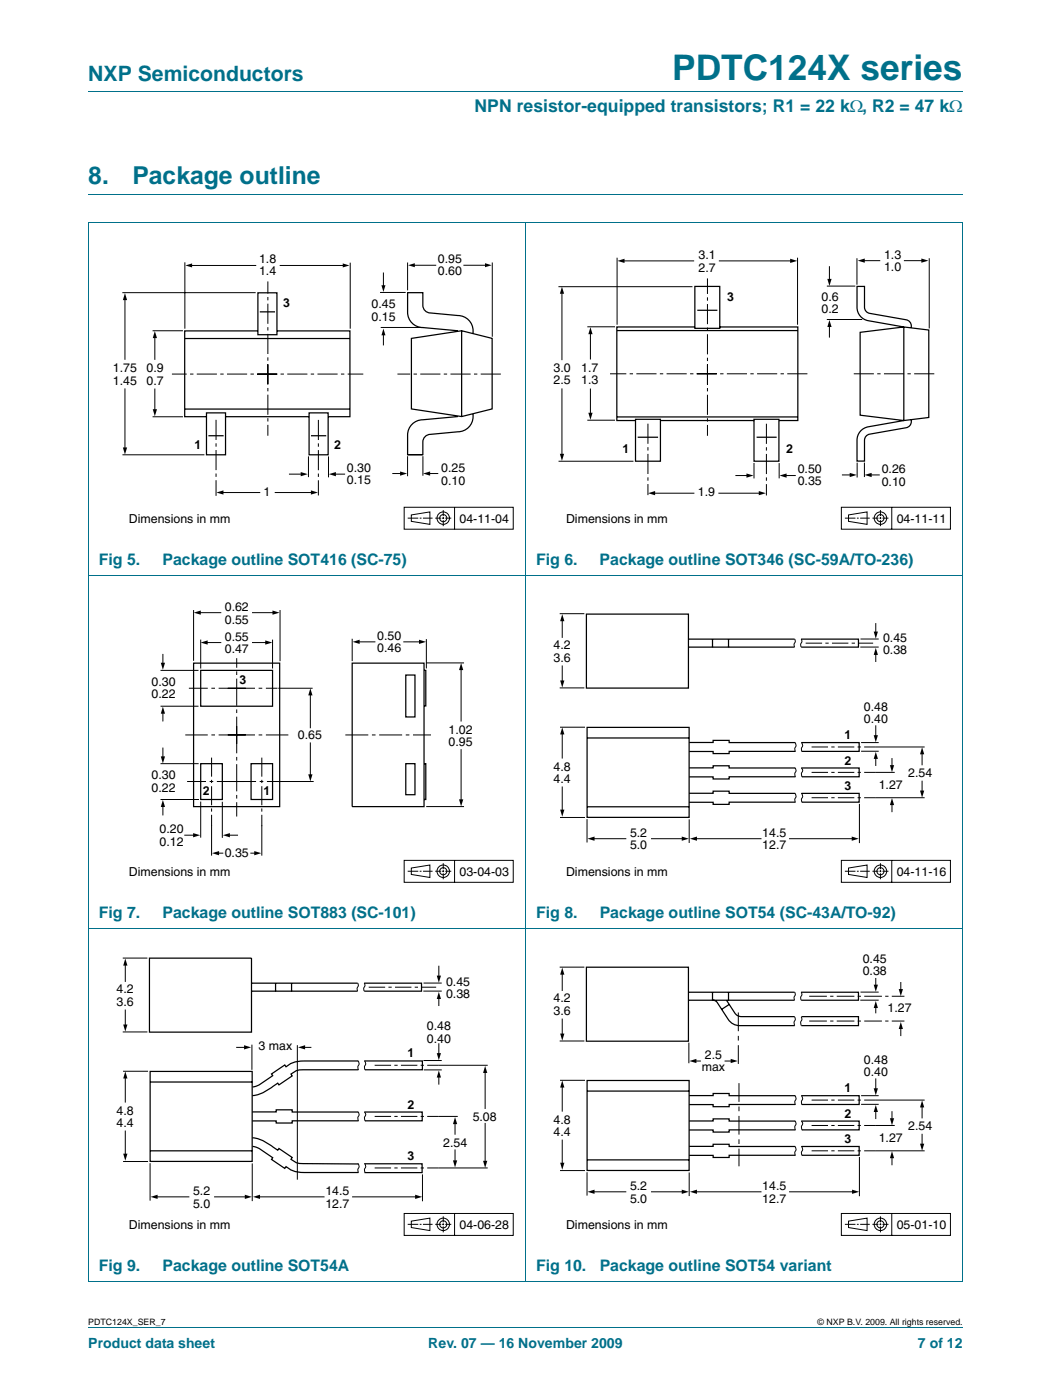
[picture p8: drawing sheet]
<svg xmlns="http://www.w3.org/2000/svg" width="210mm" height="280mm" viewBox="0 0 210 280" stroke-linecap="round" stroke-linejoin="round" font-family="sans-serif">
<path d="M17.6 18.3h174.7M17.6 38.8h174.7M17.6 44.4h174.7M17.6 44.5v211.5M104.9 44.4v211.7M192.3 44.5v211.5M17.6 115h174.7M17.6 185.5h174.7M17.6 256.1h174.7M17.6 265.3h174.7" fill="none" stroke="#00708a" stroke-width=".2"/>
<path d="M19.8 48.8h83.1v57.3h-83.1zM107.1 48.8h83.1v57.3h-83.1zM19.8 119.3h83.1v57.4h-83.1zM107.1 119.3h83.1v57.4h-83.1zM19.8 189.9h83.1v57.3h-83.1zM107.1 189.9h83.1v57.3h-83.1z" fill="none" stroke="#fff" stroke-width=".2"/>
<g fill="none" stroke="#000" stroke-width=".2">
<path d="M24.4 58.5h26.7M25 59.7v12.2M36.9 52.4v13.3M38 53h13.2M55.9 53h12.8M69.9 52.5v13.2M75.9 58.4h5.1M76.6 54.5v2.8M81.4 52.5v5.5M82.5 53h4.6M92.5 53h4.6M98.3 52.5v14.8"/>
<path d="M111.5 57.3h26.8M112.2 58.4v13.6M123.2 51.5v13.4M124.4 52.1h14.2M143.6 52.1h14.5M159.3 51.5v13.4M165.1 57.2h5.7M165.6 53.2v2.8M171.1 51.6v5.3M172.4 52.1h3.4M180.5 52.1h3.8M185.6 51.6v14"/>
<path d="M25 77.6v12.1M30.5 66.1h6M30.9 67.3v4.6M30.9 77.6v4.5M76 65.4h8.6M76.6 66.7v2.3M112.2 77.6v13.4M117.3 65.3h5.5M117.9 66.5v5.3M117.9 77.6v5.2M165.1 63.8h7.1M165.6 65.1v2.4"/>
<path d="M24.5 90.9h16.3M30.5 83.3h6M44.3 98.4h7.7M54.9 98.4h7.5M57.7 94.7h2.6M61.6 91.2v4.1M65.6 91.2v4.2M66.8 94.7h2.1M78.3 94.6h1.9M81.4 91.2v4M84.5 91.2v3.9M85.6 94.6h1.9"/>
<path d="M111.6 92.2h14.9M117.3 84h5.5M130.5 98.6h8.2M143.5 98.6h8.3M146.9 95h2.5M150.6 92.5v3.1M155.6 92.5v3.1M156.8 95h2.1M168.1 94.9h1.9M171.2 92.5v2.9M172.6 92.4v2.9M173.8 94.9h1.9"/>
<path d="M80.7 101.4h21.8v4.3h-21.8zM81.4 103.5h2.1M82.1 102.9l3.8-.6v2.5l-3.8-.6zM83.8 103.5h.4M84.5 103.5h1.9M86.9 103.5h1.2M88.3 103.5h.4M88.5 101.9v1.2M88.5 103.4v.3M88.5 103.9v1.2M88.9 103.5h1.2M90.8 101.4v4.3"/>
<path d="M168 101.4h21.8v4.3h-21.8zM168.7 103.5h2.1M169.5 102.9l3.7-.6v2.5l-3.7-.6zM171.1 103.5h.4M171.8 103.5h1.9M174.2 103.5h1.2M175.7 103.5h.3M175.8 101.9v1.2M175.8 103.4v.3M175.8 103.9v1.2M176.2 103.5h1.2M178.1 101.4v4.3"/>
<path d="M32.1 134h7.5M32.5 130.7v2M38.7 121.9v10.1M39.8 122.4h4.4M40.1 127.8v5.8M41.1 128.4h3.1M50.3 122.4h4.4M50.3 128.4h3M54.4 127.8v5.8M55.6 137.5h6.8M55.9 121.9v10.2M62 138.7v6.8"/>
<path d="M70.3 127.6v4.5M71.5 128.3h3.5M80.5 128.3h3.5M85.1 132.5h7.6M85.2 127.7v5.9M92.1 133.6v10.6M111.8 122.6h4.9M111.8 137.5h4.9M112.3 123.8v3.7M112.3 133v3.3M158.7 127.7v.1a.8 .8 0 0 1-.1 1l.1 .5M160 127.7v.1a.8 .8 0 0 1-.1 1l.1 .5"/>
<path d="M171.8 129.3h3.7M171.9 127.7h3.6M174.9 124.5v2M174.9 130.6v1.7M32.1 141.1h7.5M32.1 152.6h7.6M32.1 159.8h7.6M32.5 142.3v1.9M32.5 149.4v2M56.2 156.2h6.4M62 148.4v6.6M92.1 149.7v10.3"/>
<path d="M111.8 145.3h5M112.3 146.5v5.1M112.3 157.2v4.9M158.8 148.4v.1a.83 .83 0 0 1-.1 1.1l.1 .5M158.8 158.6v.1a.82 .82 0 0 1-.1 1l.1 .6M158.8 153.5a.77 .77 0 0 1-.1 1.1l.1 .6M160.1 148.4v.1a.79 .79 0 0 1-.1 1.1l.2 .6M160.1 153.5a.73 .73 0 0 1-.1 1.1l.2 .6M160.1 158.5v.1a.82 .82 0 0 1-.1 1.1l.2 .6M172 150.1h3.5M172 148.4h3.5M174.8 154.3h3.9"/>
<path d="M174.8 159.4h9.9M174.8 149.3h9.9M174.9 144.9v2.3M174.9 151.4v1.7M178.1 151.5v1.7M184.2 150.4v2.5M184.2 156v2.3M32.5 161v1.9M36.8 166.9h2.1M40.1 160.2v7.2M42.3 164.9v6.1M43 170.5h1.6"/>
<path d="M44.4 160.2v7.2M45.6 166.9h1.9M50 170.5h1.1M52.3 164.9v6.1M80.7 171.9h21.8v4.4h-21.8zM81.4 174.1h2.1M82.1 173.5l3.8-.6v2.4l-3.8-.6zM83.8 174.1h.4M84.5 174.1h1.9M85.1 161.2h7.6M86.9 174.1h1.2M88.3 174.1h.4"/>
<path d="M88.5 172.5v1.2M88.5 173.9v.4M88.5 174.5v1.2M88.9 174.1h1.2M90.8 171.9v4.4M111.8 163.3h5M117.2 163.7v4.7M118.4 167.6h6.7M130 167.6h6.4M137.6 163.7v4.7M138.8 167.6h13.3M157.6 167.6h12.8"/>
<path d="M168 171.9h21.8v4.4h-21.8zM168.7 174.1h2.1M169.5 173.5l3.7-.6v2.4l-3.7-.6zM171.1 174.1h.4M171.6 160.6v7.9M171.8 174.1h1.9M174.2 174.1h1.2M175.7 174.1h.3M175.8 172.5v1.2M175.8 173.9v.4M175.8 174.5v1.2M176.2 174.1h1.2"/>
<path d="M178.1 171.9v4.4M178.1 160.6v1.7M24.5 191.4h4.9M25 192.7v3.5M71.4 196.4l.1 .1a.8 .8 0 0 1-.2 1l.1 .5M72.7 196.4l.1 .1a.8 .8 0 0 1-.2 1l.1 .5M84.5 198h3.7M84.6 196.4h3.6M87.6 193v2.2M87.6 199.3v1.7M111.8 193.3h4.9M112.3 194.5v3.5"/>
<path d="M158.7 198.2v.1a.8 .8 0 0 1-.1 1l.1 .6M160 198.2v.1a.8 .8 0 0 1-.1 1l.1 .6M171.8 199.9h3.7M171.9 198.2h3.6M174.9 195.4v1.6M179.9 196.2v1.7M24.5 206.2h4.9M24.6 214.1h5M25 201.7v3.3M25 215.2v5.1M47.2 209.3h1.8M50.3 208.7v5.1"/>
<path d="M59.4 208.8v26.9M60.6 209.3h1.6M71.5 212l.1 .1a.83 .83 0 0 1-.1 1.1l.1 .5M72.8 212l.1 .1a.79 .79 0 0 1-.1 1.1l.1 .6M84.6 211.9h3.6M84.6 213.8h3.6M87.5 212.9h9.9M87.6 208.5v2.2M87.6 215v1.7M96.9 214.1v7.5M111.8 208h4.9M111.8 215.9h5"/>
<path d="M112.3 203.5v3.3M112.3 217v5.1M137.6 208.3v4.2M138.7 212h1.3M144.7 212h1.5M158.7 203.2v.1a.8 .8 0 0 1-.1 1l.1 .6M158.8 219v.1a.83 .83 0 0 1-.1 1l.1 .6M160 203.2v.1a.8 .8 0 0 1-.1 1l.1 .6M160.1 218.9v.2a.79 .79 0 0 1-.1 1l.2 .6M172 218.9h3.5M174.8 219.8h9.9M174.9 201.1v1.4"/>
<path d="M174.9 215.5v2.2M179.9 205.3v1.7M24.6 232.1h5M25 225.9v4.9M30 232.4v7.5M31.1 239.2h6.7M42.8 239.2h6.4M50.4 232.5v7.5M51.6 239.2h13.2M70.3 239.2h12.9M71.5 232.5l.1 .1a.83 .83 0 0 1-.1 1.1l.1 .6M71.5 222.2l.1 .1a.78 .78 0 0 1-.1 1l.1 .7"/>
<path d="M72.8 222.2l.1 .1a.73 .73 0 0 1-.1 1l.1 .7M72.8 232.5l.1 .1a.82 .82 0 0 1-.1 1.1l.1 .6M84.4 234.7v5.3M87.5 223.1h3.9M87.5 233.4h9.9M90.9 224.3v2.4M90.9 229.7v2.5M96.9 224.4v7.8M111.8 233.9h5M112.3 227.7v4.9M117.2 234.2v4.7M118.4 238.2h6.7"/>
<path d="M130 238.2h6.4M137.6 234.3v4.7M138.8 238.2h13.3M157.6 238.2h12.9M158.8 229.1v.1a.82 .82 0 0 1-.1 1.1l.1 .6M158.8 224v.1a.77 .77 0 0 1-.1 1.1l.1 .6M160.1 224v.1a.73 .73 0 0 1-.1 1.1l.2 .6M160.1 229.1v.1a.82 .82 0 0 1-.1 1.1l.2 .6M171.6 231.2v7.8M172 220.7h3.5M174.8 224.9h3.9M174.8 230h9.9"/>
<path d="M174.9 221.9v1.7M178.1 222v1.7M178.1 231.2v1.6M184.2 221v2.5M184.2 226.6v2.2M80.7 242.5h21.8v4.4h-21.8zM81.4 244.7h2.1M82.1 244l3.8-.6v2.5l-3.8-.6zM83.8 244.7h.4M84.5 244.7h1.9M86.9 244.7h1.2M88.3 244.7h.4"/>
<path d="M88.5 243.1v1.1M88.5 244.5v.3M88.5 245.1v1.2M88.9 244.7h1.2M90.8 242.5v4.4M168 242.5h21.8v4.4h-21.8zM168.7 244.7h2.1M169.5 244l3.7-.6v2.5l-3.7-.6zM171.1 244.7h.4M171.8 244.7h1.9M174.2 244.7h1.2M175.7 244.7h.3"/>
<path d="M175.8 243.1v1.1M175.8 244.5v.3M175.8 245.1v1.2M176.2 244.7h1.2M178.1 242.5v4.4"/>
<circle cx="88.5" cy="103.5" r=".71"/>
<circle cx="88.5" cy="103.5" r="1.24"/>
<circle cx="175.8" cy="103.5" r=".71"/>
<circle cx="175.8" cy="103.5" r="1.24"/>
<circle cx="88.5" cy="174.1" r=".71"/>
<circle cx="88.5" cy="174.1" r="1.24"/>
<circle cx="175.8" cy="174.1" r=".71"/>
<circle cx="175.8" cy="174.1" r="1.24"/>
<circle cx="88.5" cy="244.7" r=".71"/>
<circle cx="88.5" cy="244.7" r="1.24"/>
<circle cx="175.8" cy="244.7" r=".71"/>
<circle cx="175.8" cy="244.7" r="1.24"/>
</g>
<g fill="#000">
<path d="M25 58.6l.4 1.4h-.9zM37 53l1.4-.4v.8zM68.5 52.6l1.3 .4-1.3 .4zM76.2 57h.8l-.4 1.3zM81.5 53l1.3-.4v.8zM96.9 52.6l1.3 .4-1.3 .4zM112.2 57.3l.5 1.4h-.9zM123.3 52.1l1.4-.4v.8zM157.8 51.7l1.4 .4-1.4 .4zM165.2 55.7h.9l-.5 1.4zM171.3 52.1l1.4-.4v.8zM184 51.7l1.4 .4-1.4 .4z"/>
<path d="M30.9 66.1l.5 1.5h-.9zM76.6 65.7l.4 1.3h-.8zM117.9 65.4l.4 1.4h-.8zM165.6 63.9l.5 1.4h-.9zM24.5 89.4h.9l-.4 1.4zM30.5 81.8h.9l-.5 1.4zM43.2 98.4l1.4-.4v.8zM60.1 94.3l1.4 .4-1.4 .5zM62.1 98l1.4 .4-1.4 .4zM65.7 94.7l1.4-.4v.9zM79.9 94.2l1.4 .4-1.4 .5zM84.5 94.6l1.4-.4v.9z"/>
<path d="M111.8 90.7h.9l-.5 1.4zM117.5 82.5h.8l-.4 1.4zM129.4 98.6l1.4-.5v.9zM149.1 94.6l1.4 .4-1.4 .5zM151.5 98.1l1.5 .5-1.5 .4zM155.7 95l1.4-.4v.9zM169.7 94.5l1.4 .4-1.4 .4zM172.7 94.9l1.4-.4v.8zM32.1 132.4h.9l-.5 1.4zM38.7 122.4l1.4-.4v.8zM40.1 128.4l1.4-.4v.8zM53 128l1.4 .4-1.4 .4z"/>
<path d="M54.4 122l1.4 .4-1.4 .4zM62 137.5l.4 1.5h-.8zM70.4 128.3l1.4-.5v.9zM83.7 127.8l1.4 .5-1.4 .4zM92.1 132.5l.4 1.4h-.8zM112.3 122.7l.4 1.4h-.8zM111.9 136h.8l-.4 1.4zM174.5 126.2h.8l-.4 1.4zM174.9 129.5l.4 1.4h-.8zM32.5 141.2l.5 1.4h-.9zM32.1 151.1h.9l-.5 1.5zM61.6 154.7h.8l-.4 1.4z"/>
<path d="M91.7 159.7h.8l-.4 1.4zM112.3 145.3l.4 1.5h-.8zM174.5 146.9h.8l-.4 1.4zM174.9 150.2l.4 1.4h-.8zM177.7 152.9h.9l-.5 1.4zM183.7 158h.9l-.4 1.4zM184.2 149.3l.4 1.4h-.9zM32.5 159.8l.5 1.5h-.9zM38.6 166.5l1.4 .4-1.4 .4zM42.3 170.5l1.5-.4v.8zM44.5 166.9l1.4-.4v.8zM50.8 170.1l1.4 .4-1.4 .4z"/>
<path d="M111.9 161.8h.8l-.4 1.4zM117.3 167.6l1.4-.4v.8zM136.2 167.2l1.4 .4-1.4 .4zM137.8 167.6l1.4-.4v.8zM170.1 167.2l1.4 .4-1.4 .4zM178.1 159.5l.5 1.4h-.9zM25 191.5l.5 1.4h-.9zM87.2 195h.9l-.5 1.4zM87.6 198.2l.5 1.4h-.9zM112.3 193.3l.4 1.5h-.8zM174.5 196.8h.8l-.4 1.4zM179.5 197.6h.8l-.4 1.5z"/>
<path d="M25 214.1l.5 1.4h-.9zM24.6 204.7h.9l-.5 1.4zM48.7 208.9l1.5 .4-1.5 .4zM59.5 209.3l1.4-.4v.8zM87.2 210.4h.9l-.5 1.5zM87.6 213.9l.5 1.4h-.9zM96.9 213l.4 1.4h-.8zM112.3 215.9l.4 1.4h-.8zM111.9 206.5h.8l-.4 1.4zM137.7 212l1.4-.4v.8zM145.9 211.6l1.4 .4-1.4 .4zM174.9 200l.4 1.4h-.8z"/>
<path d="M174.5 217.5h.8l-.4 1.4zM179.9 204.2l.4 1.4h-.8zM24.6 230.5h.9l-.5 1.4zM30.1 239.2l1.4-.5v.9zM48.9 238.7l1.4 .5-1.4 .4zM50.5 239.2l1.4-.5v.9zM82.9 238.7l1.4 .5-1.4 .4zM90.5 231.9h.8l-.4 1.4zM90.9 223.2l.4 1.4h-.8zM96.5 232h.8l-.4 1.4zM111.9 232.3h.8l-.4 1.5zM117.3 238.2l1.4-.5v.9z"/>
<path d="M136.2 237.7l1.4 .5-1.4 .4zM137.8 238.2l1.4-.5v.9zM170.2 237.7l1.4 .5-1.4 .4zM174.9 220.8l.4 1.4h-.8zM177.7 223.5h.9l-.5 1.4zM178.1 230l.5 1.4h-.9zM183.7 228.5h.9l-.4 1.4zM184.2 219.9l.4 1.4h-.9z"/>
</g>
<g fill="none" stroke="#000" stroke-width=".2" stroke-dasharray="4 .7 .7 .7" stroke-linecap="butt">
<path d="M51.3 74.7h21.3M53.5 76.8v-20.6M53.5 72.8v14.3M55.4 74.7h-21.1M100 74.7h-20.6M139.1 74.7h22.3M141.3 76.8v-21.2M141.3 72.8v14.3M143.2 74.7h-21.4M186.6 74.7h-16.6M43.1 83.9v15.2M63.6 83.9v15.1"/>
<path d="M129.4 84.7v14.2M153.1 84.7v14.3"/>
</g>
<g fill="none" stroke="#000" stroke-width=".25">
<path d="M51.5 58.5h3.8v8.4h-3.8zM138.8 57.2h5v8.4h-5zM37 67.6h32.8M51.5 66.1h-14.6v17.2h4.3M51.9 62.3h3M55.4 66.1h14.5v17.2h-4.4M82.2 67.6l10-1.5 6.1 1.5v14.1l-6.1 1.5-10-1.5zM91.4 66.1l-7-.6a3 3 0 0 1-3-3.1v-3.9h3v2.5a1.52 1.52 0 0 0 1.6 1.5l5.4 .6a3.1 3.1 0 0 1 3.1 3.5M92.2 66.1v17.1M123.3 66.1h36M138.8 65.3h-15.6v18.7h3.7M139.3 62h4"/>
<path d="M143.8 65.3h15.5v18.7h-3.7M171.8 66.4l8.7-1.1 5 .6v17.5l-5 .6-8.7-1zM182 65.5a1.33 1.33 0 0 0-1-1.6l-7.3-1.3a1.24 1.24 0 0 1-1-1.2v-4.2h-1.5v4.2a2.72 2.72 0 0 0 2.2 2.7l7.1 1.2v18.7l-7.1 1.3a2.72 2.72 0 0 0-2.2 2.7v4.1h1.5v-4.1a1.24 1.24 0 0 1 1-1.2l7.3-1.3a1.33 1.33 0 0 0 1-1.6M37 81.7h32.8M41.2 82.5h3.8v8.4h-3.8zM41.6 87.1h3.1M45 83.3h16.7M61.7 82.5h3.8v8.4h-3.8zM62.1 87.1h3.1M81.4 90.9h3M94.5 82.8a3.1 3.1 0 0 1-3.1 3.5l-5.4 .5a1.52 1.52 0 0 0-1.6 1.5v2.6h-3v-4a3 3 0 0 1 3-3l7-.7M123.3 83.3h36"/>
<path d="M126.9 83.8h5v8.4h-5zM127.4 87.4h4M131.9 84h18.7M150.6 83.8h5v8.4h-5zM151.1 87.4h4M38.7 132.5h17.2v28.7h-17.2zM40.1 134h14.3v7.1h-14.3zM70.3 132.5h14.4v28.7h-14.4zM81 134.9h1.9v8.4h-1.9zM84.7 134h.3v7.1l-.3-.1M117.1 122.7h20.4v14.8h-20.4zM137.5 127.7h21.2"/>
<path d="M137.5 129.3h21.2M142.3 127.7v1.6M145.5 127.7v1.6M160 127.7h11.5v1.6h-11.5M40.1 152.6h4.3v7.2h-4.3zM50.1 152.6h4.3v7.2h-4.3zM81 152.6h1.9v6.2h-1.9zM84.7 152.6h.3v7.2h-.3M117.3 145.3h20.3v18h-20.3zM117.3 147.5h20.3M137.6 148.4h4.8v-.5h3.2v.5h13.2M137.6 153.4h4.8v-.4h3.2v.5h13.2"/>
<path d="M137.6 158.5h4.8v-.4h3.2v.4h13.2M158.8 150.1h-13.2v.5h-3.2v-.4h-4.8M158.8 155.2h-13.2v.5h-3.2v-.5h-4.8M160.1 148.4h11.5v1.7h-11.4M160.1 153.5h11.5v1.7h-11.4M160.1 158.5h11.5v1.8h-11.4M117.3 161.2h20.3M158.8 160.3h-13.2v.4h-3.2v-.4h-4.8M29.8 191.5h20.4v14.7h-20.4zM50.2 196.5h21.2M50.2 198.1h21.2M55 196.5v1.6"/>
<path d="M58.2 196.5v1.6M72.7 196.5h11.5v1.6h-11.5M117.1 193.3h20.4v14.8h-20.4zM137.5 198.3h21.2M137.5 199.9h21.2M142.3 198.3v1.6M142.4 199.9l.5 .1 .3 .3 2.2 3.4a2.72 2.72 0 0 0 2.4 1.2h10.9M145.1 199.9l1.6 2.5a1.55 1.55 0 0 0 1.4 .7h10.6M145.5 198.3v1.6M160 198.3h11.5v1.6h-11.5M30 214.1h20.4v18h-20.4zM30 216.2h20.4"/>
<path d="M71.5 212h-10.6l-1.8 .2-.9 .3-1.1 .7-.2-.4-2.7 1.8 .3 .3-2.7 1.9-1.4 .4M71.6 213.8h-11.8l-.6 .1-1.1 .7 .3 .4-2.7 1.8-.2-.4a11 11 0 0 1-5.1 2.5M72.8 212h11.6v1.8h-11.5M117.3 215.9h20.3v18h-20.3zM117.3 218h20.3M137.6 218.9h4.8v-.4h3.2v.4h13.2M145.6 200.7l-1.5 1M160.1 218.9h11.5v1.8h-11.4M160.1 203.1h11.4v1.8h-11.5M30 230h20.4M50.4 222.2h4.8v-.4h3.2v.4h13.2M50.4 227.4a11 11 0 0 1 5.1 2.4l.2-.3 2.7 1.8-.3 .4 1.1 .6 .6 .2 11.8 .1"/>
<path d="M50.4 229.1l1.4 .4 2.7 1.8-.3 .4 2.7 1.8 .2-.4 1.1 .7a6 6 0 0 0 2.7 .5h10.7M71.6 224h-13.2v.4h-3.2v-.4h-4.8M72.8 222.2h11.5v1.8h-11.4M72.8 232.6h11.5v1.7h-11.5M117.3 231.8h20.3M137.6 224h4.8v-.4h3.2v.4h13.2M137.6 229.1h4.8v-.4h3.2v.4h13.2M158.8 220.7h-13.2v.4h-3.2v-.4h-4.8M158.8 225.8h-13.2v.4h-3.2v-.4h-4.8M158.8 230.9h-13.2v.4h-3.2v-.4h-4.8M160.1 224h11.5v1.8h-11.4M160.1 229.1h11.5v1.8h-11.4"/>
</g>
<path d="M69 146.9h17.1" fill="none" stroke="#000" stroke-width=".2" stroke-dasharray="4.6 .7 .7 .7" stroke-linecap="butt"/>
<path d="M45.5 137.5h9.9M49.1 137.5h-11.4M45.5 146.9h12.1M45.7 156.2h10.7M47.3 148.6v-17.1M47.3 145.1v18.1M48.7 156.2h-11.3M49.1 146.9h-12.1" fill="none" stroke="#000" stroke-width=".2" stroke-dasharray="5.4 .7 .7 .7" stroke-linecap="butt"/>
<path d="M42.3 151.4v13.7M52.3 151.4v13.7" fill="none" stroke="#000" stroke-width=".2" stroke-dasharray="3.8 .6 .6 .6" stroke-linecap="butt"/>
<path d="M160.9 128.5h13.5M162.1 154.3h12.7M162.1 159.4h12.7M162.1 149.3h12.7M73.6 197.3h13.5M74.8 212.9h12.7M162.1 219.8h12.7M74.8 223.1h12.7M74.8 233.4h12.7M162.1 224.9h12.7M162.1 230h12.7" fill="none" stroke="#000" stroke-width=".2" stroke-dasharray="3.3 .7 .7 .7" stroke-linecap="butt"/>
<path d="M147.5 202.3v10.4M147.6 216.4v16.7" fill="none" stroke="#000" stroke-width=".2" stroke-dasharray="3.7 .9 .9 .9" stroke-linecap="butt"/>
<path d="M161.6 199.1h19M161.6 204h19" fill="none" stroke="#000" stroke-width=".2" stroke-dasharray="3.5 .7 .7 .7" stroke-linecap="butt"/>
<text font-size="7" fill="#00708a" x="134.3" y="16">PDTC124X series</text>
<g font-size="4.9" fill="#00708a">
<text x="17.6" y="36.8">8.</text>
<text x="26.5" y="36.8">Package outline</text>
</g>
<text font-size="4.2" fill="#00708a" x="17.6" y="16.2">NXP Semiconductors</text>
<text font-size="3.5" fill="#00708a" x="94.8" y="22.4">NPN resistor-equipped transistors; R1 = 22 kΩ, R2 = 47 kΩ</text>
<g font-size="3.2" fill="#00708a">
<text x="19.7" y="112.9">Fig 5.</text>
<text x="32.5" y="112.9">Package outline SOT416 (SC-75)</text>
<text x="107.1" y="112.9">Fig 6.</text>
<text x="119.8" y="112.9">Package outline SOT346 (SC-59A/TO-236)</text>
<text x="19.7" y="183.4">Fig 7.</text>
<text x="32.5" y="183.4">Package outline SOT883 (SC-101)</text>
<text x="107.1" y="183.4">Fig 8.</text>
<text x="119.8" y="183.4">Package outline SOT54 (SC-43A/TO-92)</text>
<text x="19.7" y="254">Fig 9.</text>
<text x="32.5" y="254">Package outline SOT54A</text>
<text x="107.1" y="254">Fig 10.</text>
<text x="119.8" y="254">Package outline SOT54 variant</text>
</g>
<g font-size="2.8" fill="#00708a">
<text x="17.6" y="269.3">Product data sheet</text>
<text x="85.5" y="269.3">Rev. 07 — 16 November 2009</text>
<text x="183.3" y="269.3">7 of 12</text>
</g>
<g font-size="2.5">
<text x="51.7" y="52.6">1.8</text>
<text x="87.5" y="52.5">0.95</text>
<text x="139.5" y="51.8">3.1</text>
<text x="176.6" y="51.7">1.3</text>
<text x="51.7" y="55">1.4</text>
<text x="87.5" y="55">0.60</text>
<text x="139.5" y="54.3">2.7</text>
<text x="176.6" y="54.2">1.0</text>
<text x="56.5" y="61.4">3</text>
<text x="74.2" y="61.6">0.45</text>
<text x="74.2" y="64.1">0.15</text>
<text x="145.2" y="60">3</text>
<text x="164.1" y="60.1">0.6</text>
<text x="164.1" y="62.6">0.2</text>
<text x="22.6" y="74.4">1.75</text>
<text x="22.6" y="76.9">1.45</text>
<text x="29.3" y="74.4">0.9</text>
<text x="29.3" y="76.9">0.7</text>
<text x="110.6" y="74.3">3.0</text>
<text x="110.6" y="76.7">2.5</text>
<text x="116.1" y="74.3">1.7</text>
<text x="116.1" y="76.7">1.3</text>
<text x="38.8" y="89.8">1</text>
<text x="66.8" y="89.8">2</text>
<text x="69.3" y="94.3">0.30</text>
<text x="88.1" y="94.4">0.25</text>
<text x="124.3" y="90.4">1</text>
<text x="157" y="90.4">2</text>
<text x="159.3" y="94.5">0.50</text>
<text x="176.1" y="94.6">0.26</text>
<text x="52.6" y="99.2">1</text>
<text x="69.3" y="96.8">0.15</text>
<text x="88.1" y="96.8">0.10</text>
<text x="139.4" y="99.1">1.9</text>
<text x="159.3" y="97">0.35</text>
<text x="176.1" y="97">0.10</text>
<text x="25.7" y="104.4">Dimensions in mm</text>
<text x="91.8" y="104.4">04-11-04</text>
<text x="113.1" y="104.4">Dimensions in mm</text>
<text x="179.1" y="104.4">04-11-11</text>
<text x="44.9" y="122.2">0.62</text>
<text x="44.9" y="124.6">0.55</text>
<text x="44.9" y="128">0.55</text>
<text x="44.9" y="130.5">0.47</text>
<text x="75.3" y="127.8">0.50</text>
<text x="75.3" y="130.3">0.46</text>
<text x="110.5" y="129.7">4.2</text>
<text x="176.4" y="128.2">0.45</text>
<text x="176.4" y="130.7">0.38</text>
<text x="30.3" y="137">0.30</text>
<text x="47.9" y="136.7">3</text>
<text x="110.5" y="132.2">3.6</text>
<text x="30.3" y="139.5">0.22</text>
<text x="172.5" y="142">0.48</text>
<text x="59.5" y="147.7">0.65</text>
<text x="89.6" y="146.6">1.02</text>
<text x="89.6" y="149.1">0.95</text>
<text x="168.7" y="147.7">1</text>
<text x="172.5" y="144.5">0.40</text>
<text x="30.3" y="155.7">0.30</text>
<text x="110.5" y="154">4.8</text>
<text x="168.7" y="152.8">2</text>
<text x="181.4" y="155.2">2.54</text>
<text x="30.3" y="158.2">0.22</text>
<text x="40.5" y="158.9">2</text>
<text x="52.6" y="158.9">1</text>
<text x="110.5" y="156.5">4.4</text>
<text x="168.7" y="157.9">3</text>
<text x="175.5" y="157.6">1.27</text>
<text x="31.9" y="166.5">0.20</text>
<text x="125.8" y="167.3">5.2</text>
<text x="152.3" y="167.3">14.5</text>
<text x="31.9" y="169">0.12</text>
<text x="44.9" y="171.3">0.35</text>
<text x="125.8" y="169.7">5.0</text>
<text x="152.3" y="169.7">12.7</text>
<text x="25.7" y="175">Dimensions in mm</text>
<text x="91.8" y="175">03-04-03</text>
<text x="113.1" y="175">Dimensions in mm</text>
<text x="179.1" y="175">04-11-16</text>
<text x="89.1" y="197">0.45</text>
<text x="172.3" y="192.4">0.45</text>
<text x="172.3" y="194.9">0.38</text>
<text x="23.3" y="198.5">4.2</text>
<text x="23.3" y="200.9">3.6</text>
<text x="89.1" y="199.4">0.38</text>
<text x="110.5" y="200.3">4.2</text>
<text x="110.5" y="202.7">3.6</text>
<text x="177.3" y="202.3">1.27</text>
<text x="51.6" y="209.9">3 max</text>
<text x="85.3" y="205.9">0.48</text>
<text x="85.3" y="208.4">0.40</text>
<text x="81.4" y="211.2">1</text>
<text x="140.2" y="214">max</text>
<text x="140.8" y="211.5">2.5</text>
<text x="172.5" y="212.6">0.48</text>
<text x="172.5" y="215.1">0.40</text>
<text x="81.4" y="221.5">2</text>
<text x="168.7" y="218.2">1</text>
<text x="23.3" y="222.7">4.8</text>
<text x="23.3" y="225.2">4.4</text>
<text x="94.4" y="223.9">5.08</text>
<text x="110.5" y="224.5">4.8</text>
<text x="110.5" y="227">4.4</text>
<text x="168.7" y="223.3">2</text>
<text x="181.4" y="225.7">2.54</text>
<text x="81.4" y="231.7">3</text>
<text x="88.5" y="229.1">2.54</text>
<text x="168.7" y="228.4">3</text>
<text x="175.5" y="228.1">1.27</text>
<text x="38.6" y="238.8">5.2</text>
<text x="65" y="238.8">14.5</text>
<text x="125.8" y="237.8">5.2</text>
<text x="152.3" y="237.8">14.5</text>
<text x="25.7" y="245.6">Dimensions in mm</text>
<text x="38.6" y="241.3">5.0</text>
<text x="65" y="241.3">12.7</text>
<text x="91.8" y="245.6">04-06-28</text>
<text x="113.1" y="245.6">Dimensions in mm</text>
<text x="125.8" y="240.3">5.0</text>
<text x="152.3" y="240.3">12.7</text>
<text x="179.1" y="245.6">05-01-10</text>
</g>
<g font-size="1.8">
<text x="17.6" y="264.7">PDTC124X_SER_7</text>
<text x="163.3" y="264.7">© NXP B.V. 2009. All rights reserved.</text>
</g>
</svg>
